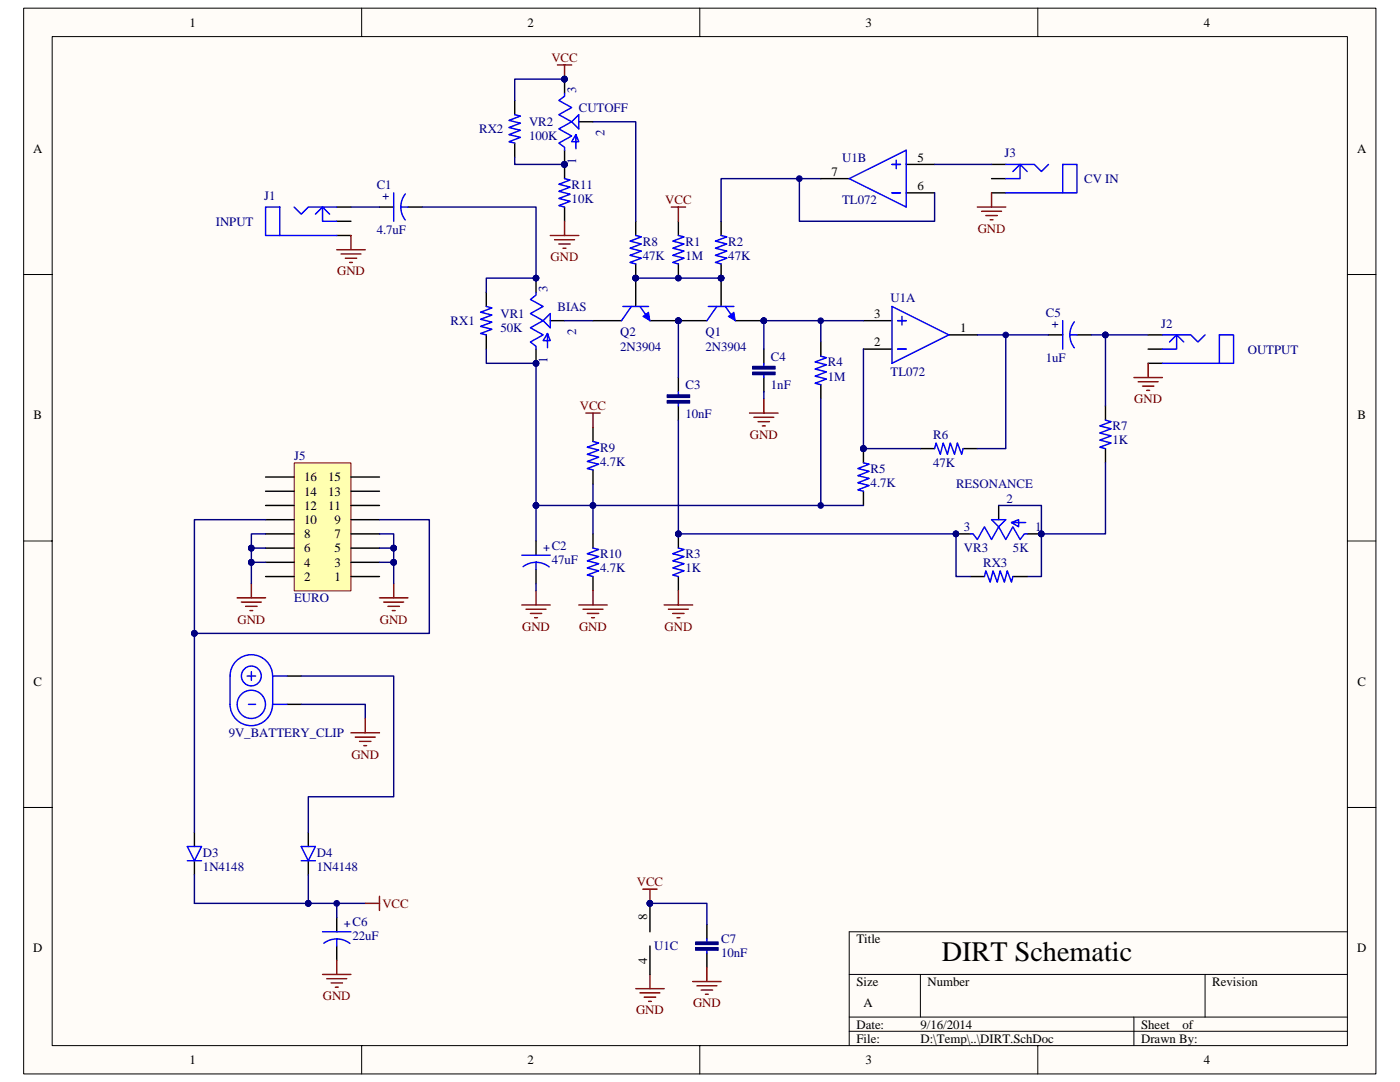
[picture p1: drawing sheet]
<svg xmlns="http://www.w3.org/2000/svg" width="279mm" height="216mm" viewBox="0 0 279 216" stroke-linecap="round" stroke-linejoin="round" font-family="sans-serif">
<path d="M4.7 1.7h269.9v212.6h-269.9z" fill="#fffcf8"/>
<path d="M4.7 1.6h269.9v212.7h-269.9z" fill="none" stroke="#000" stroke-width=".2"/>
<path d="M10.4 7.3h258.5v201.3h-258.5z" fill="#fffcf8"/>
<g fill="none" stroke="#000" stroke-width=".2">
<path d="M10.4 7.3h258.5v201.3h-258.5zM72.2 1.6v5.7M139.7 1.6v5.7M207.1 1.6v5.7M4.7 54.8h5.7M268.9 54.8h5.7M4.7 107.9h5.7M268.9 107.9h5.7M4.7 161.1h5.7M268.9 161.1h5.7M169.5 194.4h99.4M183.7 194.4v8.5"/>
<path d="M240.5 194.4v8.5M268.9 185.9h-99.4v22.7M72.2 208.6v5.7M139.7 208.6v5.7M169.5 202.9h99.4M169.5 205.8h99.4M207.1 208.6v5.7M226.3 202.9v5.7"/>
</g>
<g fill="none" stroke="#000" stroke-width=".28">
<path d="M112.7 15.8v2.8M112.7 30v5.6M115.5 24.3h2.8M107 55.5v2.8M112.7 41.3v2.9M126.9 44.2v2.8M126.9 52.7v8.5M135.4 44.2v2.8M135.4 52.7v2.8M143.9 44.2v2.8M143.9 52.7v8.5M107 69.7v2.8"/>
<path d="M109.8 64h2.9M118.3 64h5.7M129.7 64h11.4M135.4 75.3v2.9M146.7 64h5.7M163.8 68.2v2.9M163.8 76.8v2.8M172.3 69.7h5.7M172.3 64h5.7M189.4 66.8h5.7M118.3 85.3v2.8M118.3 93.8v2.8"/>
<path d="M135.4 81v2.8M172.3 89.5v2.9M172.3 98v2.9M183.7 89.5h2.8M192.2 89.5h2.9M220.6 81v2.8M220.6 89.5v2.9M118.3 106.5v2.9M118.3 115v2.9M135.4 106.5v2.9M135.4 115v2.9"/>
</g>
<g fill="none" stroke="#00f" stroke-width=".28">
<path d="M112.7 18.6v.6l-1.2 .8 2.6 1.5-2.6 1.4 2.6 1.4-2.6 1.4 2.6 1.4-2.6 1.5 1.2 .8v.6M112.7 35.6l1.1 .3-2.3 .9 2.3 .5-2.3 .9 2.3 .6-2.3 .8 2.3 .6-2.3 .8 1.2 .3M114.1 24.3l1.4-1.4v2.8zM114.9 26.9l-.8 1.4h1.4l-.6-1.4v2.8M107 58.3v.6l-1.1 .9 2.5 1.4-2.5 1.4 2.5 1.4-2.5 1.4 2.5 1.4-2.5 1.4 1.1 .9v.6M126.9 47l1.1 .3-2.3 .8 2.3 .6-2.3 .8 2.3 .6-2.3 .8 2.3 .6-2.3 .9 1.2 .3M135.4 47l1.1 .3-2.2 .8 2.2 .6-2.2 .8 2.2 .6-2.2 .8 2.2 .6-2.2 .9 1.1 .3M143.9 47l1.2 .3-2.3 .8 2.3 .6-2.3 .8 2.3 .6-2.3 .8 2.3 .6-2.3 .9 1.1 .3M108.4 64l1.4-1.4v2.8zM109.3 66.5l-.9 1.5h1.4l-.5-1.5v2.9M124.3 61.2h5.1M126 61.2l-2 2.8"/>
<path d="M127.7 61.2l2 2.8M135.4 78.2v.5M141.4 61.2h5.1M143.1 61.2l-2 2.8M144.8 61.2l1.9 2.8M163.8 71.1l1.1 .3-2.2 .8 2.2 .6-2.2 .8 2.2 .6-2.2 .9 2.2 .5-2.2 .9 1.1 .3M178 61.2l11.4 5.6-11.4 5.7zM179.1 64h1.7M179.1 69.7h1.7M180 63.1v1.8M118.3 88.1l1.2 .3-2.3 .8 2.3 .6-2.3 .9 2.3 .5-2.3 .9 2.3 .5-2.3 .9 1.1 .3M135.4 80.4v.6"/>
<path d="M172.3 92.4l1.2 .2-2.3 .9 2.3 .5-2.3 .9 2.3 .6-2.3 .8 2.3 .6-2.3 .8 1.1 .3M186.5 89.5l.3-1.1 .9 2.3 .5-2.3 .9 2.3 .6-2.3 .8 2.3 .6-2.3 .8 2.3 .3-1.2M220.6 83.8l1.2 .3-2.3 .9 2.3 .6-2.3 .8 2.3 .6-2.3 .8 2.3 .6-2.3 .8 1.1 .3M118.3 109.4l1.2 .2-2.3 .9 2.3 .6-2.3 .8 2.3 .6-2.3 .8 2.3 .6-2.3 .8 1.1 .3M135.4 109.4l1.1 .2-2.2 .9 2.2 .6-2.2 .8 2.2 .6-2.2 .8 2.2 .6-2.2 .8 1.1 .3"/>
</g>
<g fill="#000080" stroke="#000080" stroke-width=".2">
<circle cx="135.4" cy="64" r=".56"/>
<circle cx="143.9" cy="55.5" r=".56"/>
<circle cx="152.4" cy="64" r=".55"/>
<circle cx="126.8" cy="55.5" r=".55"/>
<circle cx="135.4" cy="55.5" r=".56"/>
<circle cx="135.4" cy="106.5" r=".56"/>
<circle cx="172.3" cy="89.5" r=".57"/>
<circle cx="112.6" cy="32.8" r=".56"/>
<circle cx="107" cy="72.5" r=".56"/>
<circle cx="107" cy="55.5" r=".56"/>
<circle cx="112.6" cy="15.8" r=".56"/>
</g>
<g fill="#00f" stroke="#00f" stroke-width=".2">
<path d="M145.3 63.1l1.2-.8 .2 1.7z"/>
<path d="M128.3 63.1l1.1-.8 .3 1.7z"/>
</g>
<path d="M133.2 78.8h4.4v.5h-4.4z" fill="#000080"/>
<path d="M133.1 78.8h4.5v.5h-4.5z" fill="none" stroke="#000080" stroke-width=".2"/>
<path d="M133.2 79.9h4.4v.6h-4.4z" fill="#000080"/>
<path d="M133.1 79.9h4.5v.6h-4.5z" fill="none" stroke="#000080" stroke-width=".2"/>
<path d="M152.4 69.7v2.8M152.4 75.3v2.9" fill="none" stroke="#000" stroke-width=".28"/>
<path d="M152.4 72.5v.6M152.4 74.8v.5" fill="none" stroke="#00f" stroke-width=".28"/>
<path d="M150.2 73.1h4.5v.6h-4.5z" fill="#000080"/>
<path d="M150.2 73.1h4.5v.6h-4.5z" fill="none" stroke="#000080" stroke-width=".2"/>
<path d="M150.2 74.3h4.5v.5h-4.5z" fill="#000080"/>
<path d="M150.2 74.2h4.5v.6h-4.5z" fill="none" stroke="#000080" stroke-width=".2"/>
<g fill="none" stroke="#000" stroke-width=".28">
<path d="M197.9 35.6h2.8M197.9 38.5h2.8M197.9 32.8h2.8M67.2 41.3h2.8M67.2 44.2h2.8M67.2 47h2.8M75.7 41.3h2.9M81.4 41.3h2.9M209.3 66.8h2.8M214.9 66.8h2.9M229.1 66.8h2.9M229.1 69.7h2.9"/>
<path d="M229.1 72.5h2.9M107 108v2.8M107 113.6v2.9M141.1 184.5v2.8M141.1 190.2v2.8"/>
</g>
<g fill="none" stroke="#00f" stroke-width=".28">
<path d="M78.6 38.5v5.7M80.9 38.7a4.2 4.2 0 0 0 0 5.2M200.7 38.5h11.4M200.7 32.8h5.7l1.4 1.4 1.5-1.4M203.6 32.8l-1.5 1.4M205 34.2l-1.4-1.4v2.8h-2.9M212.1 32.8h2.8v5.7h-2.8zM53 41.3h2.8v5.7h-2.8zM55.8 47h11.4M58.7 41.3l1.4 1.4 1.4-1.4h5.7M62.9 42.7l1.5-1.4v2.9h2.8M64.4 41.3l1.4 1.4"/>
<path d="M80 41.3h1.4M212.1 64v5.7M213.5 66.8h1.4M214.4 64.2a4.2 4.2 0 0 0 0 5.2M232 72.5h11.4M232 66.8h5.7l1.4 1.4 1.4-1.4M234.8 66.8l-1.4 1.4M236.2 68.2l-1.4-1.4v2.9h-2.8M243.4 66.8h2.8v5.7h-2.8zM104.1 110.8h5.7M104.4 113.1l1.2-.7 1.4-.2 1.4 .2 1.2 .7M107 112.2v1.4"/>
<path d="M141.1 187.3v.6M141.1 189.6v.6"/>
</g>
<g fill="none" stroke="#800000" stroke-width=".28">
<path d="M111.3 13h2.8M112.7 13v2.8M197.9 38.5v2.8M67.2 49.8h5.7M68.1 50.7h3.9M68.9 51.5h2.3M69.8 52.4h.5M70 47v2.8M109.8 47h5.7M110.7 47.8h4M111.5 48.7h2.3M112.4 49.5h.5"/>
<path d="M112.7 44.2v2.8M134 41.3h2.8M135.4 41.3v2.9M195.1 41.3h5.6M195.9 42.2h4M196.7 43h2.3M197.6 43.9h.6M152.4 79.6v2.8M226.3 75.3h5.7M227.2 76.2h3.9M228 77h2.3M228.9 77.9h.5"/>
<path d="M229.1 72.5v2.8M116.9 82.4h2.9M118.3 82.4v2.9M149.6 82.4h5.7M150.5 83.3h3.9M151.3 84.1h2.3M152.1 85h.6M107 117.9v2.8M118.3 117.9v2.8M135.4 117.9v2.8M104.1 120.7h5.7M105 121.6h4"/>
<path d="M105.9 122.4h2.2M106.7 123.3h.6M115.5 120.7h5.7M116.4 121.6h3.9M117.2 122.4h2.3M118.1 123.3h.5M132.5 120.7h5.7M133.4 121.6h4M134.3 122.4h2.2M135.1 123.3h.6M128.3 177.4h2.8M129.7 177.4v2.9"/>
<path d="M126.9 197.3h5.6M127.7 198.1h4M128.6 199h2.3M129.4 199.8h.6M129.7 194.4v2.9"/>
</g>
<g fill="none" stroke="#000080" stroke-width=".28">
<path d="M118.3 24.3h8.6v19.9M163.8 35.6h-19.9v8.6M126.9 55.5h17M112.7 64h5.6M135.4 64v11.3M152.4 78.2v1.4M163.8 64v4.2M163.8 79.6v21.3M195.1 66.8h14.2M200.7 66.8v22.7h-5.6M118.3 96.6v9.9M220.6 92.4v14.1h-12.8"/>
<path d="M107 116.5v1.4M118.3 100.9h54"/>
</g>
<g fill="#000080" stroke="#000080" stroke-width=".2">
<circle cx="135.4" cy="64" r=".56"/>
<circle cx="126.8" cy="55.5" r=".55"/>
<circle cx="143.9" cy="55.5" r=".56"/>
<circle cx="163.8" cy="64" r=".56"/>
<circle cx="200.7" cy="66.8" r=".56"/>
<circle cx="207.8" cy="106.5" r=".56"/>
<circle cx="118.3" cy="100.9" r=".57"/>
<circle cx="163.8" cy="100.9" r=".56"/>
<circle cx="112.6" cy="15.8" r=".56"/>
<circle cx="129.7" cy="180.3" r=".56"/>
</g>
<path d="M138.8 188h4.5v.5h-4.5z" fill="#000080"/>
<path d="M138.8 187.9h4.5v.6h-4.5z" fill="none" stroke="#000080" stroke-width=".2"/>
<path d="M138.8 189.1h4.5v.5h-4.5z" fill="#000080"/>
<path d="M138.8 189.1h4.5v.5h-4.5z" fill="none" stroke="#000080" stroke-width=".2"/>
<path d="M57.3 134.9h2.8M57.3 140.5h2.8M61.5 166.1v2.8M61.5 171.7v2.9" fill="none" stroke="#000" stroke-width=".28"/>
<g fill="none" stroke="#00f" stroke-width=".28">
<path d="M49.3 134.9h1.7M50.2 134v1.7M54.4 134.9a4.2 4.2 0 0 0-4.2-4.3 4.2 4.2 0 0 0-4.3 4.3v5.6a4.2 4.2 0 0 0 4.3 4.3 4.2 4.2 0 0 0 4.2-4.3M57.3 134.9h-2.9v5.6h2.9M49.6 140.5h1.4M60.1 171.7h2.8M60.1 168.9h2.8l-1.4 2.8z"/>
<circle cx="50.2" cy="134.9" r="1.98"/>
<circle cx="50.2" cy="140.5" r="2.82"/>
</g>
<path d="M61.5 174.6v5.7h11.4M129.7 180.3h11.4v4.2" fill="none" stroke="#000080" stroke-width=".28"/>
<g fill="#000080" stroke="#000080" stroke-width=".2">
<circle cx="61.5" cy="180.3" r=".56"/>
<circle cx="129.7" cy="180.3" r=".56"/>
</g>
<path d="M75.7 178.8v2.9M72.9 180.3h2.8" fill="none" stroke="#800000" stroke-width=".28"/>
<path d="M58.7 92.4h11.3v25.5h-11.3z" fill="#ffffb0"/>
<path d="M58.7 92.4h11.3v25.5h-11.3z" fill="none" stroke="#800000" stroke-width=".2"/>
<g fill="none" stroke="#000" stroke-width=".28">
<path d="M102.7 20v2.9M102.7 28.6v2.8M163.8 35.6h5.7M180.8 38.5h5.7M180.8 32.8h5.7M97 58.3v2.9M97 66.8v2.9M53 98h5.7M53 95.2h5.7M70 98h5.7M70 95.2h5.7M53 115h5.7"/>
<path d="M53 112.2h5.7M53 109.4h5.7M53 106.5h5.7M53 103.7h5.7M53 100.9h5.7M70 115h5.7M70 112.2h5.7M70 109.4h5.7M70 106.5h5.7M70 103.7h5.7M70 100.9h5.7M190.8 106.5h2.8"/>
<path d="M193.6 115h2.9M199.3 100.9v2.8M202.1 115h2.9M205 106.5h2.8M38.8 166.1v2.8M38.8 171.7v2.9M67.2 183.1v2.8M67.2 188.8v2.8M129.7 180.3v5.6M129.7 188.8v5.6"/>
</g>
<g fill="none" stroke="#000080" stroke-width=".28">
<path d="M112.7 15.8h-10v4.2M102.7 31.4v1.4h10M159.5 35.6v8.6h27v-5.7M186.5 32.8h11.4M70 41.3h5.7M84.3 41.3h22.7v14.2h-10v2.8M97 69.7v2.8h10v28.4M172.3 69.7v19.8h11.4M172.3 64h-19.9v5.7M220.6 66.8v14.2M229.1 66.8h-11.3M135.4 83.8v22.7h55.4v8.5h2.8"/>
<path d="M50.2 109.4v7.1M50.2 109.4h2.8M50.2 112.2h2.8M53 103.7h-14.2v22.7M53 106.5h-2.8v2.9M75.7 106.5h2.9v2.9M75.7 112.2h2.9M75.7 103.7h10v22.7h-46.9M75.7 109.4h2.9M78.6 109.4v7.1M107 100.9h11.3M107 100.9v7"/>
<path d="M199.3 100.9h8.5v14.1h-2.8M38.8 126.4v39.7M60.1 134.9h18.5v24.1h-17.1v7.1M60.1 140.5h12.8v2.9M38.8 174.6v5.7h22.7M67.2 180.3v2.8"/>
</g>
<g fill="#000080" stroke="#000080" stroke-width=".2">
<circle cx="78.6" cy="109.4" r=".57"/>
<circle cx="78.6" cy="112.2" r=".57"/>
<circle cx="50.1" cy="109.4" r=".56"/>
<circle cx="50.1" cy="112.2" r=".56"/>
<circle cx="61.5" cy="180.3" r=".56"/>
<circle cx="220.6" cy="66.8" r=".55"/>
<circle cx="38.8" cy="126.4" r=".56"/>
<circle cx="118.3" cy="100.9" r=".57"/>
<circle cx="107" cy="100.9" r=".57"/>
<circle cx="135.4" cy="106.5" r=".56"/>
<circle cx="152.4" cy="64" r=".55"/>
<circle cx="172.3" cy="89.5" r=".57"/>
<circle cx="129.7" cy="180.3" r=".56"/>
<circle cx="207.8" cy="106.5" r=".56"/>
<circle cx="190.8" cy="106.5" r=".56"/>
<circle cx="112.6" cy="15.8" r=".56"/>
<circle cx="112.6" cy="32.8" r=".56"/>
<circle cx="107" cy="55.5" r=".56"/>
<circle cx="107" cy="72.5" r=".56"/>
<circle cx="159.5" cy="35.6" r=".57"/>
<circle cx="67.2" cy="180.3" r=".57"/>
</g>
<g fill="none" stroke="#00f" stroke-width=".28">
<path d="M102.7 22.9l1.2 .3-2.3 .8 2.3 .6-2.3 .8 2.3 .6-2.3 .9 2.3 .5-2.3 .9 1.1 .3M169.5 35.6l11.3-5.6v11.3zM178 32.8h1.7M178 38.5h1.7M178.9 32v1.7M97 61.2l1.2 .2-2.3 .9 2.3 .6-2.3 .8 2.3 .6-2.3 .8 2.3 .6-2.3 .8 1.1 .3M193.6 106.5h.6l.9 1.2 1.4-2.6 1.4 2.6 1.4-2.6 1.4 2.6 1.4-2.6 1.5 2.6 .8-1.2h.6M196.5 115l.2-1.1 .9 2.3 .6-2.3 .8 2.3 .6-2.3 .8 2.3 .6-2.3 .9 2.3 .2-1.2M197.9 103.7h2.8l-1.4 1.4zM201.9 104.3l1.4 .8v-1.4l-1.4 .6h2.8M37.4 168.9h2.8l-1.4 2.8zM37.4 171.7h2.8"/>
<path d="M64.4 185.9h5.6M64.6 188.2l1.2-.6 1.5-.3 1.3 .3 1.2 .7M67.2 187.3v1.5"/>
</g>
<g fill="none" stroke="#800000" stroke-width=".28">
<path d="M47.3 119.3h5.7M50.2 116.5v2.8M75.7 119.3h5.7M78.6 116.5v2.8M48.2 120.1h4M49 121h2.3M49.9 121.8h.5M76.6 120.1h4M77.4 121h2.3M78.3 121.8h.6M70 146.2h5.7M70.9 147.1h4"/>
<path d="M71.8 147.9h2.2M72.6 148.8h.6M72.9 143.4v2.8M64.4 194.4h5.6M65.2 195.3h4M66.1 196.1h2.2M66.9 197h.6M67.2 191.6v2.8M138.2 195.9h5.7M139.1 196.7h4M139.9 197.5h2.3M140.8 198.4h.6"/>
<path d="M141.1 193v2.9"/>
</g>
<text font-size="5.6" x="188" y="191.8">DIRT Schematic</text>
<g font-size="2.8" fill="#000080">
<text x="77.8" y="39.9" transform="rotate(-90 77.8 39.9)">+</text>
<text x="211.3" y="65.4" transform="rotate(-90 211.3 65.4)">+</text>
<text x="108.4" y="110">+C2</text>
<text x="68.6" y="185.2">+C6</text>
</g>
<g font-size="2.6">
<text x="37.8" y="5.3">1</text>
<text x="105.3" y="5.3">2</text>
<text x="172.8" y="5.3">3</text>
<text x="240.2" y="5.3">4</text>
<text x="6.6" y="30.5">A</text>
<text x="165.9" y="35.1">7</text>
<text x="183.1" y="32.3">5</text>
<text x="270.8" y="30.5">A</text>
<text x="183.1" y="37.9">6</text>
<text x="174.5" y="63.5">3</text>
<text x="174.5" y="69.1">2</text>
<text x="191.6" y="66.3">1</text>
<text x="6.7" y="83.7">B</text>
<text x="270.9" y="83.7">B</text>
<text x="60.7" y="101.7">12</text>
<text x="60.7" y="98.9">14</text>
<text x="60.7" y="96.1">16</text>
<text x="65.5" y="101.7">11</text>
<text x="65.5" y="98.9">13</text>
<text x="65.5" y="96.1">15</text>
<text x="60.7" y="107.4">8</text>
<text x="60.7" y="104.6">10</text>
<text x="66.8" y="107.4">7</text>
<text x="66.8" y="104.6">9</text>
<text x="60.7" y="113.1">4</text>
<text x="60.7" y="110.2">6</text>
<text x="66.8" y="113.1">3</text>
<text x="66.8" y="110.2">5</text>
<text x="60.7" y="115.9">2</text>
<text x="66.8" y="115.9">1</text>
<text x="6.7" y="136.8">C</text>
<text x="270.9" y="136.8">C</text>
<text x="129.2" y="183.7" transform="rotate(-90 129.2 183.7)">8</text>
<text x="6.6" y="190">D</text>
<text x="170.9" y="188.2">Title</text>
<text x="270.8" y="190">D</text>
<text x="129.2" y="192.3" transform="rotate(-90 129.2 192.3)">4</text>
<text x="170.9" y="196.7">Size</text>
<text x="185.1" y="196.7">Number</text>
<text x="241.9" y="196.7">Revision</text>
<text x="172.3" y="201">A</text>
<text x="170.9" y="205.2">Date:</text>
<text x="170.9" y="208.1">File:</text>
<text x="183.7" y="208.1">D:\Temp\..\DIRT.SchDoc</text>
<text x="183.7" y="205.2">9/16/2014</text>
<text x="227.7" y="208.1">Drawn By:</text>
<text x="227.7" y="205.2">Sheet</text>
<text x="236" y="205.2">of</text>
<text x="37.8" y="212.3">1</text>
<text x="105.3" y="212.3">2</text>
<text x="172.8" y="212.3">3</text>
<text x="240.2" y="212.3">4</text>
</g>
<g font-size="2.6" fill="#800000">
<text x="110" y="12.4">VCC</text>
<text x="132.8" y="40.8">VCC</text>
<text x="195.1" y="46.4">GND</text>
<text x="109.9" y="52.1">GND</text>
<text x="67.3" y="54.9">GND</text>
<text x="115.7" y="81.9">VCC</text>
<text x="226.4" y="80.5">GND</text>
<text x="149.7" y="87.5">GND</text>
<text x="47.4" y="124.4">GND</text>
<text x="75.8" y="124.4">GND</text>
<text x="104.2" y="125.8">GND</text>
<text x="115.6" y="125.8">GND</text>
<text x="132.6" y="125.8">GND</text>
<text x="70.1" y="151.4">GND</text>
<text x="127.1" y="176.9">VCC</text>
<text x="76.3" y="181.1">VCC</text>
<text x="64.4" y="199.6">GND</text>
<text x="126.9" y="202.4">GND</text>
<text x="138.3" y="201">GND</text>
</g>
<g font-size="2.6" fill="#000080">
<text x="115" y="18.6" transform="rotate(-90 115 18.6)">3</text>
<text x="95.6" y="26.6">RX2</text>
<text x="105.6" y="25.2">VR2</text>
<text x="105.6" y="28">100K</text>
<text x="120.6" y="27.1" transform="rotate(-90 120.6 27.1)">2</text>
<text x="115" y="32.8" transform="rotate(-90 115 32.8)">1</text>
<text x="168.1" y="32.3">U1B</text>
<text x="200.4" y="31.4">J3</text>
<text x="52.7" y="39.9">J1</text>
<text x="75.2" y="37.7">C1</text>
<text x="114.1" y="37.7">R11</text>
<text x="114.1" y="40.5">10K</text>
<text x="168.1" y="40.8">TL072</text>
<text x="216.4" y="36.5">CV IN</text>
<text x="43.1" y="45">INPUT</text>
<text x="75.2" y="46.7">4.7uF</text>
<text x="128.3" y="49">R8</text>
<text x="128.3" y="51.8">47K</text>
<text x="136.8" y="49">R1</text>
<text x="136.8" y="51.8">1M</text>
<text x="145.4" y="49">R2</text>
<text x="145.4" y="51.8">47K</text>
<text x="109.3" y="58.3" transform="rotate(-90 109.3 58.3)">3</text>
<text x="89.9" y="64.9">RX1</text>
<text x="99.9" y="63.5">VR1</text>
<text x="177.7" y="60.3">U1A</text>
<text x="208.7" y="63.2">C5</text>
<text x="231.7" y="65.4">J2</text>
<text x="99.9" y="66.3">50K</text>
<text x="115" y="66.8" transform="rotate(-90 115 66.8)">2</text>
<text x="123.8" y="67.1">Q2</text>
<text x="123.8" y="70">2N3904</text>
<text x="140.8" y="67.1">Q1</text>
<text x="140.8" y="70">2N3904</text>
<text x="153.9" y="72">C4</text>
<text x="249" y="70.5">OUTPUT</text>
<text x="109.3" y="72.5" transform="rotate(-90 109.3 72.5)">1</text>
<text x="136.8" y="77.6">C3</text>
<text x="153.9" y="77.6">1nF</text>
<text x="165.2" y="73.1">R4</text>
<text x="165.2" y="75.9">1M</text>
<text x="177.7" y="75.1">TL072</text>
<text x="208.7" y="72.2">1uF</text>
<text x="136.8" y="83.3">10nF</text>
<text x="186.2" y="87.5">R6</text>
<text x="222" y="85.9">R7</text>
<text x="222" y="88.7">1K</text>
<text x="58.7" y="91.8">J5</text>
<text x="119.8" y="90.1">R9</text>
<text x="119.8" y="92.9">4.7K</text>
<text x="173.8" y="94.4">R5</text>
<text x="186.2" y="93.2">47K</text>
<text x="173.8" y="97.2">4.7K</text>
<text x="200.9" y="100.3">2</text>
<text x="192.4" y="106">3</text>
<text x="206.6" y="106">1</text>
<text x="110.1" y="112.5">47uF</text>
<text x="119.8" y="111.4">R10</text>
<text x="136.8" y="111.4">R3</text>
<text x="192.4" y="110.2">VR3</text>
<text x="196.2" y="113.1">RX3</text>
<text x="202.2" y="110.2">5K</text>
<text x="119.8" y="114.2">4.7K</text>
<text x="136.8" y="114.2">1K</text>
<text x="58.7" y="120.2">EURO</text>
<text x="45.6" y="147.1">9V_BATTERY_CLIP</text>
<text x="40.5" y="170.9">D3</text>
<text x="40.5" y="173.8">1N4148</text>
<text x="63.2" y="170.9">D4</text>
<text x="63.2" y="173.8">1N4148</text>
<text x="70.3" y="187.6">22uF</text>
<text x="130.6" y="189.6">U1C</text>
<text x="143.9" y="188.2">C7</text>
<text x="143.9" y="191.1">10nF</text>
</g>
<g font-size="2.6" fill="#0c0087">
<text x="115.5" y="22.3">CUTOFF</text>
<text x="111.3" y="62">BIAS</text>
<text x="190.8" y="97.5">RESONANCE</text>
</g>
</svg>
